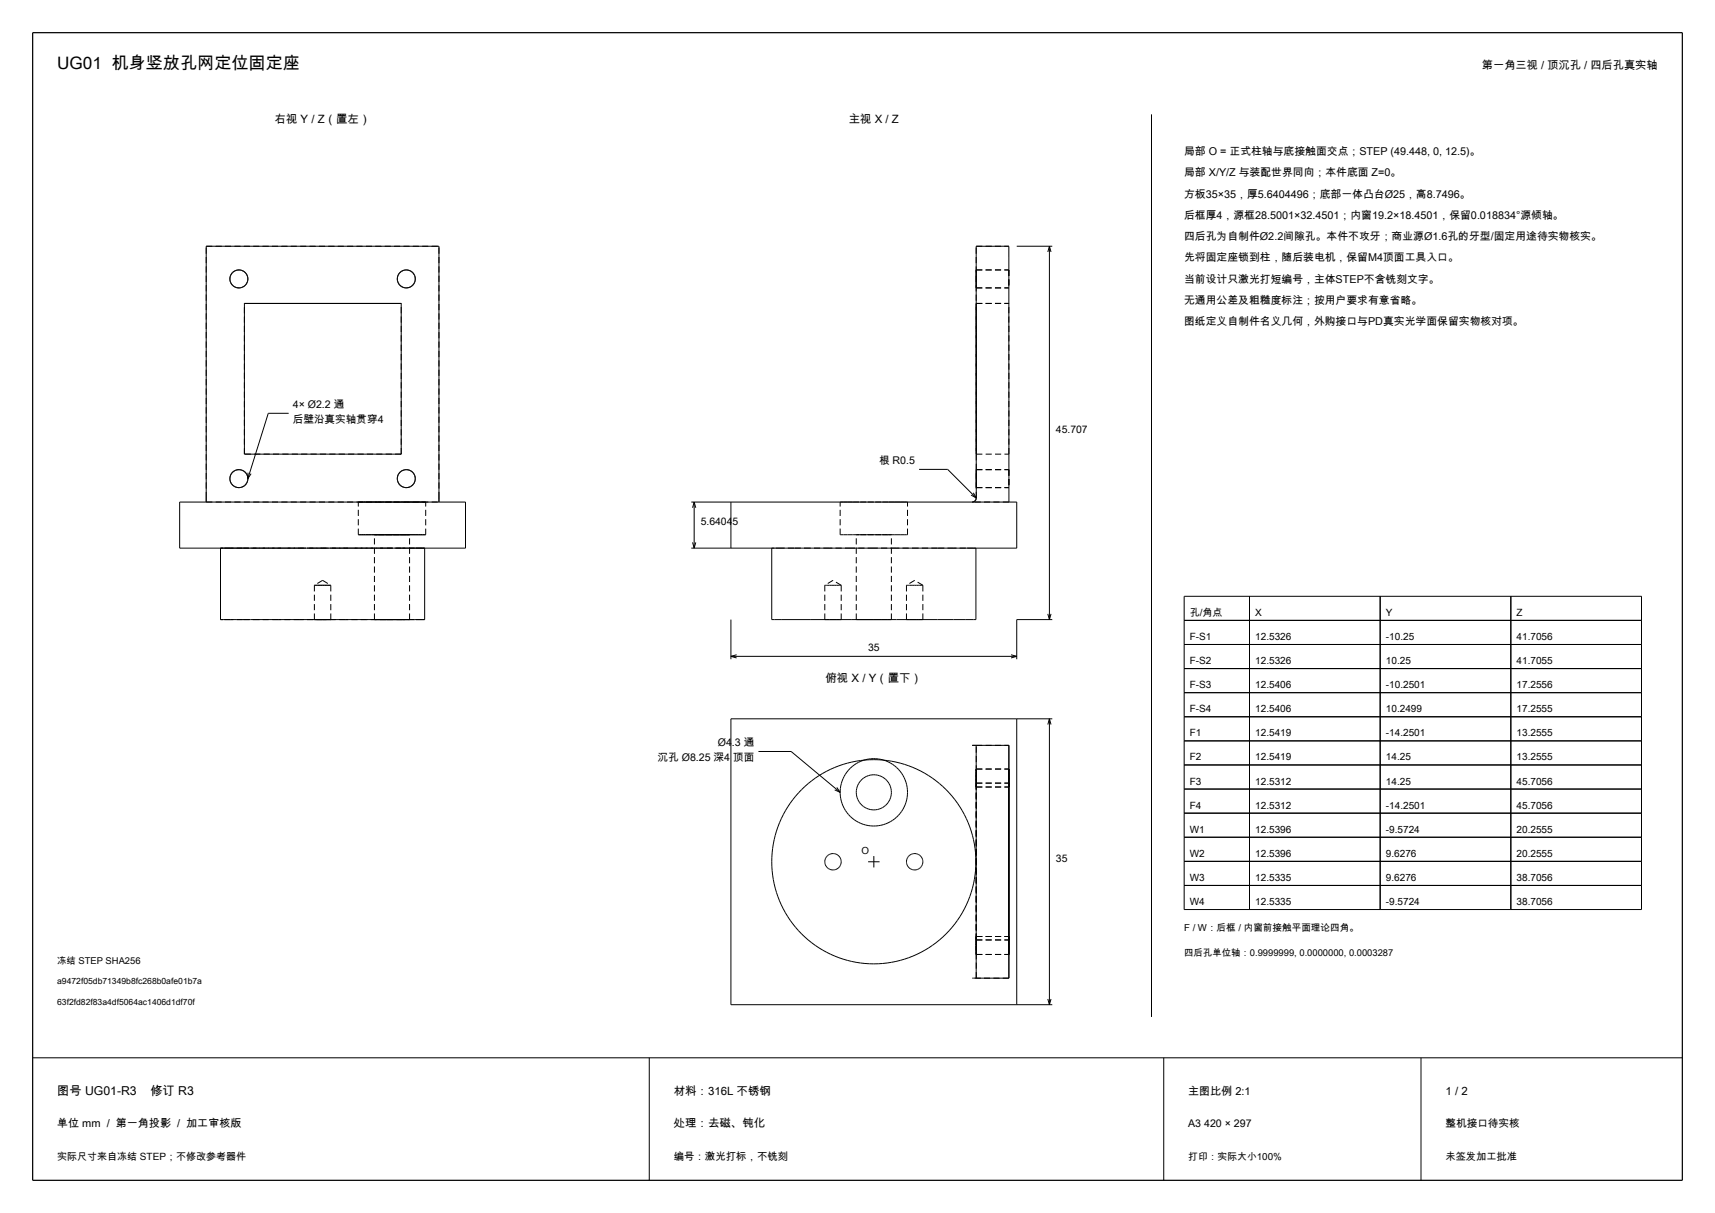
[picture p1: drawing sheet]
<svg xmlns="http://www.w3.org/2000/svg" width="420mm" height="297mm" viewBox="0 0 420 297" stroke-linecap="round" stroke-linejoin="round" font-family="sans-serif">
<path d="M8 8h404v281h-404z" fill="none" stroke="#000" stroke-width=".3"/>
<path d="M8 259h404" fill="none" stroke="#000" stroke-width=".25"/>
<g fill="none" stroke="#000" stroke-width=".24">
<path d="M282 28v221M56.7 67.1a2.2 2.2 0 0 0 1.8 3.4 2.2 2.2 0 0 0 1.8-3.4M56.7 67.1a2.2 2.2 0 0 1 3.6 0M59.9 74.3h38.4v36.9h-38.4zM97.7 67.1a2.2 2.2 0 0 0 1.8 3.4 2.2 2.2 0 0 0 1.8-3.4M97.7 67.1a2.2 2.2 0 0 1 3.6 0M249 60.3h8.7M257 60.3v91.4M257 60.3l-.4 1.4M257 60.3l.4 1.4M57.5 115.3a2.2 2.2 0 0 0-.1 3.8 2.2 2.2 0 0 0 3.3-1.9M57.5 115.3l1-.3 1 .3"/>
<path d="M59.5 115.3l.9 .9 .3 1M60.7 115.7v1.5M61.5 116l-.8 1.2M70.7 101.2h-5l-5 16M98.5 115.3a2.2 2.2 0 0 0-.7 3.3 2.2 2.2 0 0 0 3.4 0 2.2 2.2 0 0 0-.7-3.3M98.5 115.3l1-.3 1 .3M225.1 114.9h7l7 7M44 122.9h70v11.3h-70zM50.5 122.9v-62.6h57v62.6M54 134.2v17.5h50v-17.5M169.3 122.9h79.7v11.3h-79.7M169.6 132.8l.4 1.4"/>
<path d="M170 122.9v11.3M170 122.9l-.4 1.4M170 122.9l.4 1.4M170.4 132.8l-.4 1.4M179 122.9v11.3M189 134.2v17.5h50v-17.5M237.8 121.2l1.3 .7M238.4 120.7l.7 1.2M239.1 121.9v-61.6h8v62.6M239.1 121.9a1 1 0 0 1-1 1M179 151.7v9.7M256.6 150.3l.4 1.4"/>
<path d="M257.4 150.3l-.4 1.4M257.7 151.7h-8.7v9.7M290 151.9h112M290 146h112v76.7h-112zM290 157.8h112M306 146v76.7M338 146v76.7M370 146v76.7M179 160.7h70M179 160.7l1.4 .4M180.4 160.3l-1.4 .4M247.6 160.3l1.4 .4"/>
<path d="M249 176v70M249 160.7l-1.4 .4M257 176v70M257 176l-.4 1.4M257 176l.4 1.4M257.7 176h-78.7v70h78.7M290 163.7h112M290 169.6h112M290 175.5h112M185.7 184h8l12 10M204.4 193.4l1.3 .6M204.9 192.8l.8 1.2"/>
<path d="M238.1 182.5h9v57h-9M239.1 182.5v57M247.1 182.5v57M247.1 192.5v.2v-.2M247.1 188.3h.1M247.1 188.3v.2M247.1 191.7h.1M290 181.4h112M290 187.3h112M290 193.2h112M290 199.1h112M212.6 211h2.8"/>
<path d="M214 209.6v2.8M290 205h112M290 210.9h112M290 216.8h112M247.1 233.5v.2M247.1 233.7h.1M247.1 229.5v-.2v.2M247.1 230.1h.1M159 259v30M256.6 244.6l.4 1.4M257.4 244.6l-.4 1.4M285 259v30"/>
<path d="M348 259v30"/>
<circle cx="214" cy="194" r="8.2"/>
<circle cx="214" cy="194" r="4.3"/>
</g>
<g fill="none" stroke="#000" stroke-width=".24" stroke-dasharray="1.5 .8" stroke-linecap="butt">
<path d="M50.5 60.3h57M56.3 68.3v.2M56.3 68.5v.2M56.3 68.7l.1 .2M56.4 68.9l.1 .2M56.5 69.1l.1 .2M56.6 69.3l.1 .2M56.7 69.5l.1 .2M56.8 69.7l.1 .2M56.9 69.9l.2 .1M57.1 70l.2 .1M57.3 70.1l.2 .1"/>
<path d="M57.5 70.2l.2 .1M57.7 70.3l.2 .1M57.9 70.4l.2 .1M58.1 70.5h.2M58.3 70.5h.2M58.5 70.5h.2M58.7 70.5h.2M58.9 70.5l.2-.1M59.1 70.4l.2-.1M59.3 70.3l.2-.1M59.5 70.2l.2-.1M59.7 70.1l.2-.1"/>
<path d="M59.9 70l.2-.1M60.1 69.9l.1-.2M60.2 69.7l.1-.2M60.3 69.5l.1-.2M60.4 69.3l.1-.2M60.5 69.1l.1-.2M60.6 68.9l.1-.2M60.7 68.7v-.2M60.7 68.5v-.2M97.3 68.3v.2M97.3 68.5v.2M97.3 68.7l.1 .2"/>
<path d="M97.4 68.9l.1 .2M97.5 69.1l.1 .2M97.6 69.3l.1 .2M97.7 69.5l.1 .2M97.8 69.7l.1 .2M97.9 69.9l.2 .1M98.1 70l.2 .1M98.3 70.1l.2 .1M98.5 70.2l.2 .1M98.7 70.3l.2 .1M98.9 70.4l.2 .1M99.1 70.5h.2"/>
<path d="M99.3 70.5h.2M99.5 70.5h.2M99.7 70.5h.2M99.9 70.5l.2-.1M100.1 70.4l.2-.1M100.3 70.3l.2-.1M100.5 70.2l.2-.1M100.7 70.1l.2-.1M100.9 70l.2-.1M101.1 69.9l.1-.2M101.2 69.7l.1-.2M101.3 69.5l.1-.2"/>
<path d="M101.4 69.3l.1-.2M101.5 69.1l.1-.2M101.6 68.9l.1-.2M101.7 68.7v-.2M101.7 68.5v-.2M239.1 60.3h8M239.1 66.1h8M239.1 70.5h8M239.1 74.3h8M247.1 66.1v4.4M56.3 117.2v.2M56.3 117.4v.2"/>
<path d="M56.3 117.6l.1 .2M56.4 117.8l.1 .2M56.5 118l.1 .2M56.6 118.2l.1 .2M56.7 118.4l.1 .2M56.8 118.6l.1 .2M56.9 118.8l.2 .1M57.1 118.9l.2 .1M57.3 119l.2 .1M57.5 119.1l.2 .1M57.7 119.2l.2 .1M57.9 119.3l.2 .1"/>
<path d="M58.1 119.4h.2M58.3 119.4h.2M58.5 119.4h.2M58.7 119.4h.2M58.9 119.4l.2-.1M59.1 119.3l.2-.1M59.3 119.2l.2-.1M59.5 119.1l.2-.1M59.7 119l.2-.1M59.9 111.2v-36.9M59.9 118.9l.2-.1M60.1 118.8l.1-.2"/>
<path d="M60.2 118.6l.1-.2M60.3 118.4l.1-.2M60.4 118.2l.1-.2M60.5 118l.1-.2M60.6 117.8l.1-.2M60.7 117.6v-.2M60.7 117.4v-.2M97.3 117.2v.2M97.3 117.4v.2M97.3 117.6l.1 .2M97.4 117.8l.1 .2M97.5 118l.1 .2"/>
<path d="M97.6 118.2l.1 .2M97.7 118.4l.1 .2M97.8 118.6l.1 .2M97.9 118.8l.2 .1M98.1 118.9l.2 .1M98.3 111.2h-38.4M98.3 111.2v-36.9M98.3 119l.2 .1M98.5 119.1l.2 .1M98.7 119.2l.2 .1M98.9 119.3l.2 .1M99.1 119.4h.2"/>
<path d="M99.3 119.4h.2M99.5 119.4h.2M99.7 119.4h.2M99.9 119.4l.2-.1M100.1 119.3l.2-.1M100.3 119.2l.2-.1M100.5 119.1l.2-.1M100.7 119l.2-.1M100.9 118.9l.2-.1M101.1 118.8l.1-.2M101.2 118.6l.1-.2M101.3 118.4l.1-.2"/>
<path d="M101.4 118.2l.1-.2M101.5 118l.1-.2M101.6 117.8l.1-.2M101.7 117.6v-.2M101.7 117.4v-.2M239.1 111.2v-36.9M239.1 111.2h8M239.1 115h8M239.1 119.4h8M247.1 111.2v-36.9M247.1 115v4.4M50.5 122.9h57"/>
<path d="M50.5 121.9v-61.6M54 134.2h.2M54.2 134.2h.4M54.6 134.2h-.6M54.6 134.2h.8M55.4 134.2h1.1M56.5 134.2h-1.9M56.5 134.2h1.3M57.8 134.2h1.7M59.5 134.2h-3M59.5 134.2h1.8M61.3 134.2h2.1"/>
<path d="M63.4 134.2h-3.9M63.4 134.2h2.3M65.7 134.2h2.5M68.2 134.2h-4.8M68.2 134.2h2.5M70.7 134.2h2.7M73.4 134.2h-5.2M73.4 134.2h2.8M76.2 134.2h2.8M79 134.2h2.8M79 134.2h-5.6M81.8 134.2h2.8"/>
<path d="M84.6 134.2h2.7M84.6 134.2h-5.6M87.3 134.2h2.5M87.8 130.9v-8M87.8 122.9h.2M87.8 130.9h.2M88 122.9h-.2M88 122.9h.2M88 130.9h-.2M88 130.9h.2M88.2 122.9h.4M88.2 130.9h.4"/>
<path d="M88.6 122.9h-.6M88.6 122.9h.4M88.6 130.9h-.6M88.6 130.9h.4M89 122.9h.5M89 130.9h.5M89.5 122.9h-.9M89.5 122.9h.7M89.5 130.9h-.9M89.5 130.9h.7M89.8 134.2h2.5M89.8 134.2h-5.2"/>
<path d="M90.2 122.9h.7M90.2 130.9h.7M90.9 122.9h-1.4M90.9 122.9h.7M90.9 130.9h-1.4M90.9 130.9h.7M91.6 122.9h.8M91.6 130.9h.8M91.7 130.9h.1M91.8 130.9h-.1M91.8 130.9h.1M91.9 130.9h.2"/>
<path d="M92.1 130.9h-.3M92.1 130.9h.3M92.3 134.2h2.3M92.4 130.9h.2M92.4 122.9h-1.5M92.4 122.9h.9M92.4 130.9h-1.5M92.4 130.9h.9M92.6 130.9h-.5M92.6 130.9h.4M93 130.9h.3M93.3 122.9h.9"/>
<path d="M93.3 130.9h.9M93.3 130.9h-.7M93.3 130.9h.4M93.7 130.9h.4M94.1 130.9h-.8M94.1 130.9h.5M94.2 122.9h-1.8M94.2 122.9h.9M94.2 130.9h-1.8M94.2 130.9h.9M94.6 130.9h.4M94.6 134.2h2.1"/>
<path d="M94.6 134.2h-4.8M95 130.9h-.9M95 130.9h.5M95.1 122.9h.9M95.1 130.9h.9M95.5 130.9h.5M96 122.9h.9M96 122.9h-1.8M96 130.9h.9M96 130.9h-1.8M96 130.9h.5M96 130.9h-1"/>
<path d="M96.5 130.9h.5M96.7 134.2h1.8M96.9 122.9h.9M96.9 130.9h.9M97 130.9h.4M97 130.9h-1M97.4 130.9h.5M97.8 122.9h.9M97.8 122.9h-1.8M97.8 130.9h.9M97.8 130.9h-1.8M97.9 130.9h.4"/>
<path d="M97.9 130.9h-.9M98.3 130.9h.4M98.5 134.2h1.7M98.5 134.2h-3.9M98.7 130.9h.3M98.7 130.9h-.8M98.7 122.9h.9M98.7 130.9h.9M99 130.9h.4M99.4 130.9h.2M99.4 130.9h-.7M99.6 122.9h.8"/>
<path d="M99.6 122.9h-1.8M99.6 130.9h.8M99.6 130.9h-1.8M99.6 130.9h.3M99.9 130.9h.2M99.9 130.9h-.5M100.1 130.9h.1M100.2 134.2h1.3M100.2 130.9h.1M100.2 130.9h-.3M100.3 130.9h-.1M100.4 122.9h.7"/>
<path d="M100.4 130.9h.7M101.1 122.9h.7M101.1 122.9h-1.5M101.1 130.9h.7M101.1 130.9h-1.5M101.5 134.2h1.1M101.5 134.2h-3M101.8 122.9h.7M101.8 130.9h.7M102.5 122.9h.5M102.5 122.9h-1.4M102.5 130.9h.5"/>
<path d="M102.5 130.9h-1.4M102.6 134.2h.8M103 122.9h.4M103 130.9h.4M103.4 134.2h.4M103.4 134.2h-1.9M103.4 122.9h.4M103.4 122.9h-.9M103.4 130.9h.4M103.4 130.9h-.9M103.8 122.9h.2M103.8 130.9h.2"/>
<path d="M103.8 134.2h.2M104 134.2h-.6M104 122.9h.2M104 122.9h-.6M104 130.9h.2M104 130.9h-.6M104.2 122.9h-.2M104.2 130.9h-.2M104.2 130.9v-8M107.5 122.9v-.1M107.5 122.8v-.2M107.5 122.6v-.1"/>
<path d="M107.5 122.5v-.2M107.5 122.3v-.4M107.5 121.9v-61.6M189.6 134.2h-.6M191.5 134.2h-1.9M194.5 134.2h-3M198.4 134.2h-3.9M203.2 134.2h-4.8M205.7 130.9v-8M206 122.9h-.3M206 130.9h-.3M206.6 122.9h-.6"/>
<path d="M206.6 130.9h-.6M207.5 122.9h-.9M207.5 130.9h-.9M208.4 134.2h-5.2M208.9 122.9h-1.4M208.9 130.9h-1.4M209.8 130.9h-.1M210.1 130.9h-.3M210.4 122.9h-1.5M210.4 130.9h-1.5M210.6 130.9h-.5M211.3 130.9h-.7"/>
<path d="M212.1 130.9h-.8M212.2 122.9h-1.8M212.2 130.9h-1.8M213 130.9h-.9M214 122.9h-1.8M214 130.9h-1.8M214 134.2h-5.6M214 130.9h-1M215 130.9h-1M215.8 122.9h-1.8M215.8 130.9h-1.8M215.9 130.9h-.9"/>
<path d="M216.7 130.9h-.8M217.4 130.9h-.7M217.6 122.9h-1.8M217.6 130.9h-1.8M217.9 130.9h-.5M218.2 130.9h-.3M218.3 130.9h-.1M219.1 122.9h-1.5M219.1 130.9h-1.5M219.6 134.2h-5.6M220.5 122.9h-1.4M220.5 130.9h-1.4"/>
<path d="M221.4 122.9h-.9M221.4 130.9h-.9M222 122.9h-.6M222 130.9h-.6M222.2 122.9h-.2M222.2 130.9v-8M222.2 130.9h-.2M224.8 134.2h-5.2M229.6 134.2h-4.8M233.5 134.2h-3.9M236.5 134.2h-3M238.1 122.9h.2"/>
<path d="M238.3 122.9h.2M238.4 134.2h-1.9M238.5 122.9l.1-.1M238.6 122.8l.2-.2M238.8 122.6l.1-.1M238.9 122.5l.1-.2M239 134.2h-.6M239 122.3l.1-.2M239.1 122.1v-.2M239.1 121.9v-61.6M247.1 122.9h-9M54.6 151.7h-.6"/>
<path d="M56.5 151.7h-1.9M59.5 151.7h-3M63.4 151.7h-3.9M68.2 151.7h-4.8M73.4 151.7h-5.2M77 151.7v-8.4M77 151.7h.1M77 143.3h.1M77.1 151.7h.1M77.1 143.3h.1M77.2 151.7h-.2M77.2 151.7h.1"/>
<path d="M77.2 143.3h-.2M77.2 143.3h.1M77.3 151.7h.1M77.3 143.3h.1M77.4 151.7h-.2M77.4 151.7h.2M77.4 143.3h-.2M77.4 143.3h.2M77.6 151.7h.1M77.6 143.3h.1M77.7 151.7h-.3M77.7 151.7h.2"/>
<path d="M77.7 143.3h-.3M77.7 143.3h.2M77.9 151.7h.2M77.9 143.3h.2M78.1 151.7h-.4M78.1 151.7h.2M78.1 143.3h-.4M78.1 143.3h.2M78.3 151.7h.3M78.3 143.3h.3M78.6 151.7h-.5M78.6 151.7h.2"/>
<path d="M78.6 143.3h-.5M78.6 143.3h.2M78.8 151.7h.2M78.8 143.3h.2M79 151.7h-5.6M79 151.7h.2M79 151.7h-.4M79 143.3h.2M79 143.3h-.4M79 142.1l-2 1.2M79 142.1l2 1.2M79.2 151.7h.2"/>
<path d="M79.2 143.3h.2M79.4 151.7h.3M79.4 151.7h-.4M79.4 143.3h.3M79.4 143.3h-.4M79.7 151.7h.2M79.7 143.3h.2M79.9 151.7h.2M79.9 151.7h-.5M79.9 143.3h.2M79.9 143.3h-.5M80.1 151.7h.2"/>
<path d="M80.1 143.3h.2M80.3 151.7h.1M80.3 151.7h-.4M80.3 143.3h.1M80.3 143.3h-.4M80.4 151.7h.2M80.4 143.3h.2M80.6 151.7h.1M80.6 151.7h-.3M80.6 143.3h.1M80.6 143.3h-.3M80.7 151.7h.1"/>
<path d="M80.7 143.3h.1M80.8 151.7h.1M80.8 151.7h-.2M80.8 143.3h.1M80.8 143.3h-.2M80.9 151.7h.1M80.9 143.3h.1M81 151.7h-.2M81 143.3h-.2M81 151.7v-8.4M84.6 151.7h-5.6M89.8 151.7h-5.2"/>
<path d="M91.7 151.7v-20.8M91.7 151.7h.1M91.8 151.7h-.1M91.8 151.7h.1M91.9 151.7h.2M92.1 151.7h-.3M92.1 151.7h.3M92.4 151.7h.2M92.6 151.7h-.5M92.6 151.7h.4M93 151.7h.3M93.3 151.7h-.7"/>
<path d="M93.3 151.7h.4M93.7 151.7h.4M94.1 151.7h-.8M94.1 151.7h.5M94.6 151.7h.4M94.6 151.7h-4.8M95 151.7h-.9M95 151.7h.5M95.5 151.7h.5M96 151.7h.5M96 151.7h-1M96.5 151.7h.5"/>
<path d="M97 151.7h.4M97 151.7h-1M97.4 151.7h.5M97.9 151.7h.4M97.9 151.7h-.9M98.3 151.7h.4M98.5 151.7h-3.9M98.7 151.7h.3M98.7 151.7h-.8M99 151.7h.4M99.4 151.7h.2M99.4 151.7h-.7"/>
<path d="M99.6 151.7h.3M99.9 151.7h.2M99.9 151.7h-.5M100.1 151.7h.1M100.2 151.7h.1M100.2 151.7h-.3M100.3 151.7h-.1M100.3 151.7v-20.8M101.5 151.7h-3M103.4 151.7h-1.9M104 151.7h-.6M202 151.7v-8.4"/>
<path d="M202.2 151.7h-.2M202.2 143.3h-.2M202.4 151.7h-.2M202.4 143.3h-.2M202.7 151.7h-.3M202.7 143.3h-.3M203.1 151.7h-.4M203.1 143.3h-.4M203.6 151.7h-.5M203.6 143.3h-.5M204 151.7h-.4M204 143.3h-.4"/>
<path d="M204 142.1l-2 1.2M204.4 151.7h-.4M204.4 143.3h-.4M204.9 151.7h-.5M204.9 143.3h-.5M205.3 151.7h-.4M205.3 143.3h-.4M205.6 151.7h-.3M205.6 143.3h-.3M205.8 151.7h-.2M205.8 143.3h-.2M206 151.7h-.2"/>
<path d="M206 143.3h-.2M206 151.7v-8.4M206 143.3l-2-1.2M209.7 151.7v-20.8M209.8 151.7h-.1M210.1 151.7h-.3M210.6 151.7h-.5M211.3 151.7h-.7M212.1 151.7h-.8M213 151.7h-.9M214 151.7h-1M215 151.7h-1"/>
<path d="M215.9 151.7h-.9M216.7 151.7h-.8M217.4 151.7h-.7M217.9 151.7h-.5M218.2 151.7h-.3M218.3 151.7v-20.8M218.3 151.7h-.1M222 151.7v-8.4M222.2 151.7h-.2M222.2 143.3h-.2M222.4 151.7h-.2M222.4 143.3h-.2"/>
<path d="M222.7 151.7h-.3M222.7 143.3h-.3M223.1 151.7h-.4M223.1 143.3h-.4M223.6 151.7h-.5M223.6 143.3h-.5M224 151.7h-.4M224 143.3h-.4M224 142.1l-2 1.2M224.4 151.7h-.4M224.4 143.3h-.4M224.9 151.7h-.5"/>
<path d="M224.9 143.3h-.5M225.3 151.7h-.4M225.3 143.3h-.4M225.6 151.7h-.3M225.6 143.3h-.3M225.8 151.7h-.2M225.8 143.3h-.2M226 151.7h-.2M226 143.3h-.2M226 151.7v-8.4M226 143.3l-2-1.2M191.8 199.5l-.5 .9"/>
<path d="M192.3 198.5l-.5 1M192.9 197.6l-.6 .9M193.5 196.7l-.6 .9M194.2 195.8l-.7 .9M194.8 194.9l-.6 .9M195.6 194.1l-.8 .8M196.3 193.3l-.7 .8M197.1 192.6l-.8 .7M197.9 191.8l-.8 .8M198.8 191.2l-.9 .6M199.7 190.5l-.9 .7M200.6 189.9l-.9 .6"/>
<path d="M201.5 189.3l-.9 .6M202.5 188.8l-1 .5M203.4 188.3l-.9 .5M204.4 187.9l-1 .4M205.4 187.5l-1 .4M206.5 187.2l-1.1 .3M207.5 186.9l-1 .3M208.6 186.6l-1.1 .3M209.7 186.4l-1.1 .2M210.7 186.2l-1 .2M211.8 186.1l-1.1 .1M212.9 186l-1.1 .1"/>
<path d="M214 186h-1.1M215.1 186h-1.1M216.2 186.1l-1.1-.1M217.3 186.2l-1.1-.1M218.3 186.4l-1-.2M219.4 186.6l-1.1-.2M220.5 186.9l-1.1-.3M221.5 187.2l-1-.3M222.6 187.5l-1.1-.3M223.6 187.9l-1-.4M224.6 188.3l-1-.4M225.5 188.8l-.9-.5"/>
<path d="M226.5 189.3l-1-.5M227.4 189.9l-.9-.6M228.3 190.5l-.9-.6M229.2 191.2l-.9-.7M230.1 191.8l-.9-.6M230.9 192.6l-.8-.8M231.7 193.3l-.8-.7M232.4 194.1l-.7-.8M233.2 194.9l-.8-.8M233.8 195.8l-.6-.9M234.5 196.7l-.7-.9M235.1 197.6l-.6-.9"/>
<path d="M235.7 198.5l-.6-.9M236.2 199.5l-.5-1M239.1 182.5h8M239.1 190.5v1.6M239.1 192.1v.4M239.1 188.9v1.6M239.1 192.5v.2M239.1 188.5v.4M239.1 188.3v.2M239.1 192.7h8M239.1 188.3h8M239.1 192.7v-.2"/>
<path d="M239.1 192.5v-.4M239.1 188.5v-.2M239.1 192.1v-1.6M239.1 188.9v-.4M239.1 190.5v-1.6M239.1 191.7v38.4M239.1 191.7h8M189 211v1.1M189 209.9v1.1M189 212.1l.1 1.1M189.1 208.8l-.1 1.1M189.1 213.2l.1 1.1"/>
<path d="M189.2 207.7l-.1 1.1M189.2 214.3l.2 1M189.4 206.7l-.2 1M189.4 215.3l.2 1.1M189.6 205.6l-.2 1.1M189.6 216.4l.3 1.1M189.9 204.5l-.3 1.1M189.9 217.5l.3 1M190.2 203.5l-.3 1M190.2 218.5l.3 1.1M190.5 202.4l-.3 1.1M190.5 219.6l.4 1"/>
<path d="M190.9 201.4l-.4 1M191.3 200.4l-.4 1M202 210.8v.4M202 211.2v.3M202 210.5v.3M202 211.5l.1 .3M202.1 210.2l-.1 .3M202.1 211.8l.2 .2M202.3 210l-.2 .2M202.3 212l.1 .3M202.4 209.7l-.1 .3M202.4 212.3l.3 .2"/>
<path d="M202.7 209.5l-.3 .2M202.7 212.5l.2 .2M202.9 209.3l-.2 .2M202.9 212.7l.3 .1M203.2 209.2l-.3 .1M203.2 212.8l.3 .1M203.5 209.1l-.3 .1M203.5 212.9l.3 .1M203.8 209l-.3 .1M203.8 213h.3M204.1 209h-.3M204.1 213h.3"/>
<path d="M204.4 209h-.3M204.4 213l.3-.1M204.7 209.1l-.3-.1M204.7 212.9l.3-.1M205 209.2l-.3-.1M205 212.8l.2-.2M205.2 209.4l-.2-.2M205.2 212.6l.2-.2M205.4 209.6l-.2-.2M205.4 212.4l.2-.2M205.6 209.8l-.2-.2M205.6 212.2l.2-.3"/>
<path d="M205.8 210.1l-.2-.3M205.8 211.9l.1-.3M205.9 210.4l-.1-.3M205.9 211.6l.1-.3M206 210.7l-.1-.3M206 211.3v-.3M206 211v-.3M222 210.8v.4M222 211.2v.3M222 210.5v.3M222 211.5l.1 .3M222.1 210.2l-.1 .3"/>
<path d="M222.1 211.8l.2 .2M222.3 210l-.2 .2M222.3 212l.1 .3M222.4 209.7l-.1 .3M222.4 212.3l.3 .2M222.7 209.5l-.3 .2M222.7 212.5l.2 .2M222.9 209.3l-.2 .2M222.9 212.7l.3 .1M223.2 209.2l-.3 .1M223.2 212.8l.3 .1M223.5 209.1l-.3 .1"/>
<path d="M223.5 212.9l.3 .1M223.8 209l-.3 .1M223.8 213h.3M224.1 209h-.3M224.1 213h.3M224.4 209h-.3M224.4 213l.3-.1M224.7 209.1l-.3-.1M224.7 212.9l.3-.1M225 209.2l-.3-.1M225 212.8l.2-.2M225.2 209.4l-.2-.2"/>
<path d="M225.2 212.6l.2-.2M225.4 209.6l-.2-.2M225.4 212.4l.2-.2M225.6 209.8l-.2-.2M225.6 212.2l.2-.3M225.8 210.1l-.2-.3M225.8 211.9l.1-.3M225.9 210.4l-.1-.3M225.9 211.6l.1-.3M226 210.7l-.1-.3M226 211.3v-.3M226 211v-.3"/>
<path d="M236.7 200.4l-.5-.9M237.1 201.4l-.4-1M237.5 202.4l-.4-1M237.5 219.6l.3-1.1M237.8 203.5l-.3-1.1M237.8 218.5l.3-1M238.1 204.5l-.3-1M238.1 217.5l.3-1.1M238.4 205.6l-.3-1.1M238.4 216.4l.2-1.1M238.6 206.7l-.2-1.1M238.6 215.3l.2-1"/>
<path d="M238.8 207.7l-.2-1M238.8 214.3l.1-1.1M238.9 208.8l-.1-1.1M238.9 213.2l.1-1.1M239 209.9l-.1-1.1M239 212.1v-1.1M239 211v-1.1M190.9 220.6l.4 1M191.3 221.6l.5 .9M191.8 222.5l.5 1M192.3 223.5l.6 .9M192.9 224.4l.6 .9"/>
<path d="M193.5 225.3l.7 .9M194.2 226.2l.6 .9M194.8 227.1l.8 .8M195.6 227.9l.7 .8M196.3 228.7l.8 .7M197.1 229.4l.8 .8M197.9 230.2l.9 .6M198.8 230.8l.9 .7M199.7 231.5l.9 .6M200.6 232.1l.9 .6M201.5 232.7l1 .5M202.5 233.2l.9 .5"/>
<path d="M203.4 233.7l1 .4M204.4 234.1l1 .4M205.4 234.5l1.1 .3M206.5 234.8l1 .3M207.5 235.1l1.1 .3M208.6 235.4l1.1 .2M209.7 235.6l1 .2M210.7 235.8l1.1 .1M211.8 235.9l1.1 .1M212.9 236h1.1M214 236h1.1M215.1 236l1.1-.1"/>
<path d="M216.2 235.9l1.1-.1M217.3 235.8l1-.2M218.3 235.6l1.1-.2M219.4 235.4l1.1-.3M220.5 235.1l1-.3M221.5 234.8l1.1-.3M222.6 234.5l1-.4M223.6 234.1l1-.4M224.6 233.7l.9-.5M225.5 233.2l1-.5M226.5 232.7l.9-.6M227.4 232.1l.9-.6"/>
<path d="M228.3 231.5l.9-.7M229.2 230.8l.9-.6M230.1 230.2l.8-.8M230.9 229.4l.8-.7M231.7 228.7l.7-.8M232.4 227.9l.8-.8M233.2 227.1l.6-.9M233.8 226.2l.7-.9M234.5 225.3l.6-.9M235.1 224.4l.6-.9M235.7 223.5l.5-1M236.2 222.5l.5-.9"/>
<path d="M236.7 221.6l.4-1M237.1 220.6l.4-1M239.1 231.5v1.6M239.1 233.1v.4M239.1 229.9v1.6M239.1 233.5v.2M239.1 229.5v.4M239.1 229.3v.2M239.1 233.7h8M239.1 229.3h8M239.1 233.7v-.2M239.1 233.5v-.4"/>
<path d="M239.1 229.5v-.2M239.1 233.1v-1.6M239.1 229.9v-.4M239.1 231.5v-1.6M239.1 230.1h8M239.1 239.5v-57M247.1 239.5h-9"/>
</g>
<text font-size="4.2" x="14" y="17">UG01 机身竖放孔网定位固定座</text>
<g font-size="3">
<text x="14" y="268">图号 UG01-R3</text>
<text x="36.8" y="268">修订 R3</text>
</g>
<g font-size="2.8">
<text x="362.9" y="17">第一角三视 / 顶沉孔 / 四后孔真实轴</text>
<text x="67.3" y="30">右视 Y / Z（置左）</text>
<text x="207.9" y="30">主视 X / Z</text>
<text x="202.2" y="167">俯视 X / Y（置下）</text>
<text x="165" y="268">材料：316L 不锈钢</text>
<text x="354" y="268">1 / 2</text>
<text x="165" y="276">处理：去磁、钝化</text>
</g>
<g font-size="2.7">
<text x="291" y="268">主图比例 2:1</text>
<text x="14" y="276">单位 mm / 第一角投影 / 加工审核版</text>
</g>
<g font-size="2.6">
<text x="290" y="38">局部 O = 正式柱轴与底接触面交点；STEP (49.448, 0, 12.5)。</text>
<text x="290" y="43.2">局部 X/Y/Z 与装配世界同向；本件底面 Z=0。</text>
<text x="290" y="48.4">方板35×35，厚5.6404496；底部一体凸台Ø25，高8.7496。</text>
<text x="290" y="53.6">后框厚4，源框28.5001×32.4501；内窗19.2×18.4501，保留0.018834°源倾轴。</text>
<text x="290" y="58.8">四后孔为自制件Ø2.2间隙孔。本件不攻牙；商业源Ø1.6孔的牙型/固定用途待实物核实。</text>
<text x="290" y="64">先将固定座锁到柱，随后装电机，保留M4顶面工具入口。</text>
<text x="290" y="69.2">当前设计只激光打短编号，主体STEP不含铣刻文字。</text>
<text x="290" y="74.4">无通用公差及粗糙度标注；按用户要求有意省略。</text>
<text x="290" y="79.6">图纸定义自制件名义几何，外购接口与PD真实光学面保留实物核对项。</text>
<text x="71.7" y="99.9">4× Ø2.2 通</text>
<text x="71.7" y="103.5">后壁沿真实轴贯穿4</text>
<text x="215.3" y="113.7">根 R0.5</text>
<text x="175.8" y="182.7">Ø4.3 通</text>
<text x="161.1" y="186.4">沉孔 Ø8.25 深4 顶面</text>
<text x="291" y="276">A3 420 × 297</text>
<text x="354" y="276">整机接口待实核</text>
</g>
<g font-size="2.5">
<text x="258.6" y="106">45.707</text>
<text x="171.6" y="128.6">5.64045</text>
<text x="291.4" y="150.8">孔/角点</text>
<text x="307.4" y="150.8">X</text>
<text x="339.4" y="150.8">Y</text>
<text x="371.4" y="150.8">Z</text>
<text x="212.6" y="159.5">35</text>
<text x="291.4" y="156.7">F-S1</text>
<text x="307.4" y="156.7">12.5326</text>
<text x="339.4" y="156.7">-10.25</text>
<text x="371.4" y="156.7">41.7056</text>
<text x="291.4" y="162.6">F-S2</text>
<text x="307.4" y="162.6">12.5326</text>
<text x="339.4" y="162.6">10.25</text>
<text x="371.4" y="162.6">41.7055</text>
<text x="291.4" y="168.5">F-S3</text>
<text x="307.4" y="168.5">12.5406</text>
<text x="339.4" y="168.5">-10.2501</text>
<text x="371.4" y="168.5">17.2556</text>
<text x="291.4" y="174.4">F-S4</text>
<text x="307.4" y="174.4">12.5406</text>
<text x="339.4" y="174.4">10.2499</text>
<text x="371.4" y="174.4">17.2555</text>
<text x="291.4" y="180.3">F1</text>
<text x="307.4" y="180.3">12.5419</text>
<text x="339.4" y="180.3">-14.2501</text>
<text x="371.4" y="180.3">13.2555</text>
<text x="291.4" y="186.2">F2</text>
<text x="307.4" y="186.2">12.5419</text>
<text x="339.4" y="186.2">14.25</text>
<text x="371.4" y="186.2">13.2555</text>
<text x="291.4" y="192.1">F3</text>
<text x="307.4" y="192.1">12.5312</text>
<text x="339.4" y="192.1">14.25</text>
<text x="371.4" y="192.1">45.7056</text>
<text x="291.4" y="198">F4</text>
<text x="291.4" y="203.9">W1</text>
<text x="307.4" y="198">12.5312</text>
<text x="307.4" y="203.9">12.5396</text>
<text x="339.4" y="198">-14.2501</text>
<text x="339.4" y="203.9">-9.5724</text>
<text x="371.4" y="198">45.7056</text>
<text x="371.4" y="203.9">20.2555</text>
<text x="291.4" y="209.8">W2</text>
<text x="307.4" y="209.8">12.5396</text>
<text x="339.4" y="209.8">9.6276</text>
<text x="371.4" y="209.8">20.2555</text>
<text x="258.6" y="211">35</text>
<text x="291.4" y="215.7">W3</text>
<text x="307.4" y="215.7">12.5335</text>
<text x="339.4" y="215.7">9.6276</text>
<text x="371.4" y="215.7">38.7056</text>
<text x="291.4" y="221.6">W4</text>
<text x="307.4" y="221.6">12.5335</text>
<text x="339.4" y="221.6">-9.5724</text>
<text x="371.4" y="221.6">38.7056</text>
<text x="14" y="284">实际尺寸来自冻结 STEP；不修改参考器件</text>
<text x="165" y="284">编号：激光打标，不铣刻</text>
<text x="354" y="284">未签发加工批准</text>
</g>
<g font-size="2.4">
<text x="211" y="209">O</text>
<text x="291" y="284">打印：实际大小100%</text>
</g>
<g font-size="2.3">
<text x="290" y="228">F / W：后框 / 内窗前接触平面理论四角。</text>
<text x="290" y="234">四后孔单位轴：0.9999999, 0.0000000, 0.0003287</text>
<text x="14" y="236">冻结 STEP SHA256</text>
</g>
<g font-size="2.1">
<text x="14" y="241">a9472f05db71349b8fc268b0afe01b7a</text>
<text x="14" y="246">63f2fd82f83a4df5064ac1406d1df70f</text>
</g>
</svg>
